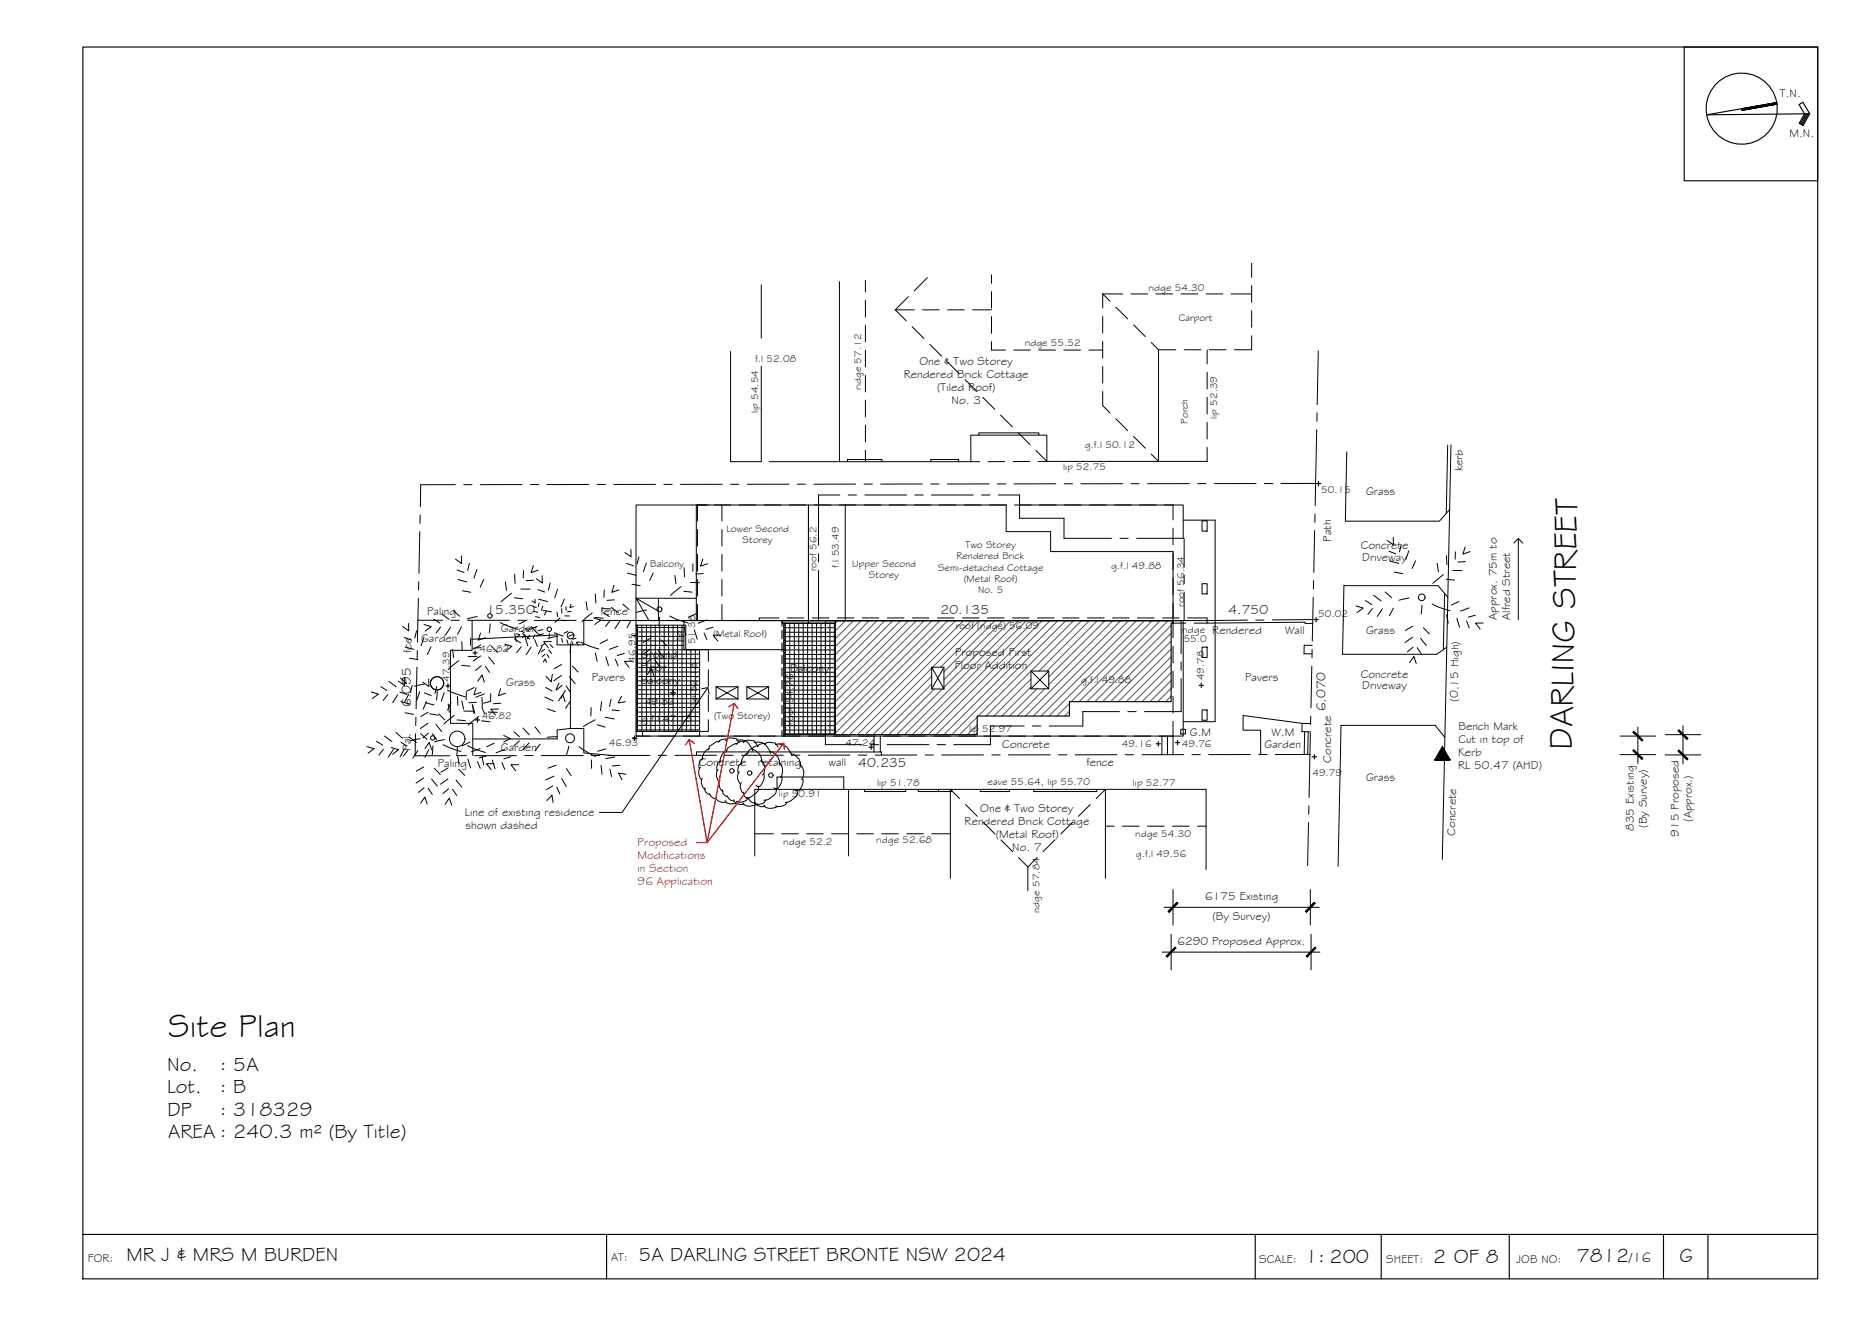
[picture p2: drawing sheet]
<svg xmlns="http://www.w3.org/2000/svg" width="420mm" height="297mm" viewBox="0 0 420 297" stroke-linecap="round" stroke-linejoin="round" font-family="sans-serif">
<!-- layer: HATCH -->
<g fill="none" stroke="#545454" stroke-width=".22">
<path d="M188.3 139.6l-.5 .5M190.1 139.6l-2.3 2.3M191.9 139.6l-4.1 4M193.6 139.6l-5.8 5.8M195.4 139.6l-7.6 7.6M197.2 139.6l-9.4 9.3M198.9 139.6l-11.1 11.1M200.7 139.6l-12.9 12.9M202.5 139.6l-14.7 14.6M204.2 139.6l-16.4 16.4M206 139.6l-18.2 18.2M207.8 139.6l-20 19.9"/>
<path d="M209.5 139.6l-21.7 21.7M211.3 139.6l-23.5 23.5M213.1 139.6l-25.3 25.2M214.8 139.6l-25.6 25.6M216.6 139.6l-25.6 25.6M218.4 139.6l-25.7 25.6M220.1 139.6l-10.4 10.4M221.9 139.6l-10.5 10.4M223.7 139.6l-11.5 11.4M225.4 139.6l-13.2 13.2M227.2 139.6l-15 15M229 139.6l-25.7 25.6"/>
<path d="M230.7 139.6l-25.6 25.6M232.5 139.6l-25.6 25.6M234.3 139.6l-25.7 25.6M236.1 139.6l-25.7 25.6M237.8 139.6l-25.6 25.6M239.6 139.6l-25.6 25.6M241.3 139.6l-21.4 21.4M243.1 139.6l-21.4 21.4M244.9 139.6l-11.3 11.3M246.7 139.6l-11.4 11.3M248.4 139.6l-12.6 12.6M250.2 139.6l-14.4 14.4"/>
<path d="M252 139.6l-21.5 21.4M253.7 139.6l-21.4 21.4M255.5 139.6l-21.5 21.4M257.3 139.6l-21.5 21.4M259 139.6l-18.2 18.2M260.8 139.6l-18.2 18.2M262.6 139.6l-18.2 18.2M209.5 150.3l-15 14.9M209.5 152l-13.2 13.2M209.5 153.8l-11.5 11.4M210.1 154.9l-10.3 10.3M211.8 154.9l-10.2 10.3"/>
<path d="M231.8 152.7l-8.4 8.3M231.8 154.4l-6.6 6.6M233.1 154.9l-6.1 6.1M234.9 154.9l-6.1 6.1M240.4 158.2l-2.8 2.8M240.4 159.9l-1 1.1M263.3 140.6l-17.2 17.2M263.3 142.4l-15.4 15.4M263.3 144.2l-13.6 13.6M263.3 145.9l-11.9 11.9M263.3 147.7l-10.1 10.1M263.3 149.5l-8.3 8.3"/>
<path d="M263.3 151.2l-6.6 6.6M263.3 153l-4.8 4.8M263.3 154.8l-3 3M263.3 156.5l-1.2 1.3M219.7 161.2l-4 4M219.7 163l-2.2 2.2M219.7 164.8l-.4 .4"/>
</g>
<!-- layer: TILES -->
<g fill="none" stroke="#000" stroke-width=".22">
<path d="M143.2 141.1h10.5M143.2 142.1h10.5M143.2 143.1h10.5M143.2 144.1h10.5M143.2 145.1h10.5M143.2 146.1h14.1M143.2 147.1h14.1M143.2 148.1h14.1M143.2 149.1h14.1M143.2 150.1h14.1M143.2 151.1h14.1M143.2 152.1h14.1"/>
<path d="M143.2 153.1h14.1M143.2 154.1h14.1M143.2 155.1h14.1M143.2 156.1h14.1M143.2 157.1h14.1M143.2 158.1h14.1M143.2 159.1h14.1M143.3 140.6v23.9M144.3 140.6v23.9M145.3 140.6v23.9M146.3 140.6v23.9M147.3 140.6v23.9"/>
<path d="M148.3 140.6v23.9M149.3 140.6v23.9M150.3 140.6v23.9M151.3 140.6v23.9M152.3 140.6v23.9M153.3 140.6v23.9M154.3 146.1v18.4M155.3 146.1v18.4M156.3 146.1v18.4M176.2 146.1h11.6M176.2 152.2h11.6M176.2 157.2h11.6"/>
<path d="M176.2 140.2h11.6M176.2 141.2h11.6M176.2 142.2h11.6M176.2 143.2h11.6M176.2 144.2h11.6M176.2 145.2h11.6M176.2 147.2h11.6M176.2 148.2h11.6M176.2 149.2h11.6M176.2 150.1h11.6M176.2 151.2h11.6M176.2 153.2h11.6"/>
<path d="M176.2 154.1h11.6M176.2 155.2h11.6M176.2 156.2h11.6M176.2 158.2h11.6M176.2 159.2h11.6M176.6 140.1v24.9M177.6 140.1v24.9M178.6 140.1v24.9M179.6 140.1v24.9M180.6 140.1v24.9M181.6 140.1v24.9M182.6 140.1v24.9"/>
<path d="M183.6 140.1v24.9M184.6 140.1v24.9M185.6 140.1v24.9M186.6 140.1v24.9M187.6 140.1v24.9M143.2 160.1h14.1M143.2 161.1h14.1M143.2 162.1h14.1M143.2 163.1h14.1M143.2 164.1h14.1M176.2 161.2h11.6M176.2 160.2h11.6"/>
<path d="M176.2 162.2h11.6M176.2 163.2h11.6M176.2 164.2h11.6"/>
</g>
<!-- layer: BORDER -->
<g fill="none" stroke="#000" stroke-width=".25">
<path d="M18.6 10.6h390v277h-390zM378.6 10.6h30v30.1h-30zM399.4 23.1l-15.7 2.7 23.1-.2-1.5-2.6-.9 .5 1.3 2.1-1.2 2.1 .8 .5 1.5-2.6M399.5 23.4l-7.9 1.4M406 25.6l-1.3 2.2M406.3 25.6l-1.4 2.4M406.5 25.6l-1.4 2.5M18.6 277.6h390M136.4 277.6v10M282.2 277.6v10M310.5 277.6v10M339.3 277.6v10"/>
<path d="M374 277.6v10M383.9 277.6v10"/>
<circle cx="391.5" cy="24.4" r="8"/>
</g>
<g fill="#000" stroke="#000" stroke-width=".22">
<path d="M391.5 24.4l7.9-1.3zM391.5 24.5l7.9-1.4 .1 .3z"/>
<path d="M391.5 24.5l.1 .3 7.9-1.4zM391.6 24.8l7.9-1.4z"/>
</g>
<!-- layer: ROOFPLAN NEW -->
<g fill="none" stroke="#000" stroke-width=".22">
<path d="M192.7 139.6h-7.1v11.1M194.6 139.6h1.9M198.3 139.6h9.4M209.6 139.6h1.9M213.3 139.6h9.4M224.6 139.6h1.9M228.4 139.6h9.3M239.6 139.6h1.9M243.3 139.6h9.4M254.6 139.6h1.9M258.3 139.6h7.2v7.4M185.6 156.3v11.1h8.2"/>
<path d="M185.6 152.6v1.8M265.5 148.9v1.8M265.5 152.6v7.4h-8.2M195.7 167.4h1.9M199.4 167.4h9.4M210.7 167.4h1.8M230.2 163.3h-7.5v4.1h-8.3M232.1 163.3h1.9M251.7 160h-8.3v3.3h-7.5M253.5 160h1.9"/>
</g>
<!-- layer: NEWWORK -->
<g fill="none" stroke="#000" stroke-width=".25">
<path d="M175.8 139.6h87.9v.5h-.4v17.7h-22.9v3.2h-20.7v4.2h-31.9v-25.1h-12zM181.7 139.6v.5M187.8 139.6v.5M143 140.6v23.9M143.2 140.6v23.9M175.8 141.7v1.9M175.8 144.6v1.8M175.8 147.4v1.9M175.8 150.2v1.9M175.8 153v1.9M175.8 155.8v1.9M175.8 158.6v1.9"/>
<path d="M176.2 140.1v25.4M263.7 140.1v-.5h-87.9v1.2M175.8 161.5v1.8M175.8 164.2v1.3M176.2 165.2h11.6M176.2 165h11.6"/>
</g>
<!-- layer: EXISTING -->
<g fill="none" stroke="#000" stroke-width=".22">
<path d="M281.4 59.2v3.2M164.2 79v24.8h6.9v-21.4M171.1 64.1v11.9M188.7 63.3v40.5h29.6l-.1-6h17.1v6h36.1v-3.2M194.5 63v2.6M194.5 67.5v3.8M194.5 73.1v3.8M194.5 78.8v3.7M201.3 69.7l2.4 2.4M201.3 69.7h4.2M204.2 66.7l-2.9 3M205 73.5l2.7 2.6"/>
<path d="M207.4 69.7h3.7M208.5 62.4l-3 3M209 77.4l2.7 2.7M213 69.7h3.8M218.6 69.7h4.3M222.9 61.8v1.9M222.9 65.6v3.7M222.9 71.2v3.7M222.9 76.8v1.9h3.1M227.9 78.7h3.7M233.5 78.7h3.8M239.1 78.7h3.8"/>
<path d="M244.8 78.7h3.1M247.9 66.1v3.2M247.9 71.2v3.7M247.9 76.8v3.7M247.9 66.1h4.5M247.9 66.1l1.6 1.6M250.9 69.1l2.6 2.6M254.2 66.1h3.8M254.8 73l2.7 2.7M258.8 77l1.6 1.6M259.9 66.1h3.7M260.4 78.6v25.2l-1.6-1.7"/>
<path d="M260.4 78.6h3.9M265.5 66.1h3.7M266.2 78.6h3.8M271.1 66.1h3.8M271.4 78.7v3.1M271.9 78.6h3.7M276.7 66.1h4.5M281.4 75.5v3.1h-3.9M281.4 64.2v3.8M281.4 69.9v3.7M194.5 84.4v3.7M194.5 90v3.8"/>
<path d="M194.5 95.6v3.8M213 81.4l2.7 2.7M217 85.4l2.6 2.6M220 97.8v-.5h13.5v.5M220.9 89.4l2.7 2.6M224.9 93.3l2.7 2.7M228.9 97.3l2.6 2.7M247.9 88v3.2l1.6 1.7M247.9 82.4v3.8M250.9 94.2l2.6 2.6M254.8 98.1l2.7 2.7M271.4 83.7v3.8"/>
<path d="M271.4 89.3v3.8M271.4 95v3.7M156.8 119.1v3.7M158.7 113.6h-1.9v3.6M159.2 113.6h-16.2v25.9M160.6 113.6h3.7M162.3 113.6v3.6M162.3 119.1v3.7M166.2 113.6h3.7M171.8 113.6h3.7M172.9 103.8h15.8M177.4 113.6h3.8"/>
<path d="M183.1 113.6h3.7M188.7 113.6h37.5v5.9h10v4.5h27.5v15.5M190.5 103.8v-.5h7.8v.5M194.5 101.3v2.5M209.2 103.8v-.5h6.3v.5M218.3 103.8h1.9M225.9 103.8h-3.8M228.1 113.6h3.7M231.5 103.8h-3.8M232.9 101.3l2.4 2.5h-1.9M233.7 113.6h3.7M239.3 113.6h3.7"/>
<path d="M244.9 113.6h3.8M250.6 113.6h3.7M256.2 113.6h3.7M261.8 113.6h1.9v3.3M263.7 118.8v3.7M270.2 117.1h1.2v2.3h-1.2zM302.8 101.6l-.4 15.6h21.2l2.3-2.6M325.4 100.1l-.3 15.3M326.2 100.1l-2 93.1M106.1 139.5v6.7h-4.9l.1 16.5h5v7.2M131.2 139.5v5.5h-6v-2.2l-19.1 .9M143 134.5h13.5"/>
<path d="M148 137.4l-5-2.9 2.9 5M148 134.5v5M153.8 139.5h-10.8v1.1h11.2v5.5h5v2.6M156.8 124.7v3.7M156.8 130.3v3.7M156.8 135.9v3.6M162.3 124.7v3.7M162.3 130.3v3.7M162.3 135.9v3.6M175.1 139h-4.4v.5M177 139h3.7M181.7 139.5v-25.9h8.3v25.9"/>
<path d="M182.6 139h3.7M188.2 139h3.8M193.9 139h3.7M199.5 139h3.7M205.1 139h3.7M210.7 139h3.8M216.4 139h3.7M222 139h3.7M227.6 139h3.7M233.2 139h3.8M238.9 139h3.7M244.5 139h3.7"/>
<path d="M250.1 139h3.7M255.7 139h3.8M261.4 139h3.7M267 139h4.4v1.1h-2.9M270.2 131.2h1.2v2.4h-1.2zM324.7 133.4l-.2 12.7M325.5 134.3l-2.2-2.6h-21.2l-.3 15.4h21.2l2.2-1.5M128.2 145v18.8M159.2 150.6v3.7M159.2 156.2v3.8M263.7 145.3v3.8M263.7 150.9v3.8"/>
<path d="M263.7 156.6v3.7M266.6 140.1h-2.9v3.3M270.2 145.5h1.2v2.3h-1.2zM270.2 159.6h1.2v2.4h-1.2zM271.4 140.1l22-.2v.3h1.7M295 145.1h-1.8l-.1 1.9h1.9M106.3 166.2h19v-2.1l2.9-.3h3v5.5l6.5 .6M143 165.5h14.4M143 164.5h14.3M144.4 164.5v1M147.4 164.5h-4.4v1h3.2M159.2 161.8v2.7h-4.3"/>
<path d="M159.3 165.5h3.7M164.9 165.5h3.8M170.5 165.5h3.8M174.7 177.5v-2.8h15v2.8M176.2 165.5h43.5M190.8 177.5v15M194.4 177.5v.5h9.2v-.5M196.5 165.5v3.6M197.9 165.5v3.6M198.1 169.8v-.7h-41.5v.8M206.4 177.5h-36.7v15M206.4 177.5v.5h7.6v-.5"/>
<path d="M206.4 177.5h7.6M211 177.5v.5M214 177.5h57.1v18M215.7 179.6l-2.1-2.1v20M221.2 165.5h3.7M226.8 165.5h3.7M226.9 177.5v.5h-6.5M232.4 177.5v.5h14.1v-.5M232.4 165.5h3.8M238 165.5h3.8M243.7 165.5h3.7M246.4 179.6l2.1-2.1v20"/>
<path d="M249.3 165.5h3.7M254.9 165.5h3.8M261.2 165.5v4.2M262.5 165.5v4.2M263.7 162.2v3.3h-3.2M263.7 165.5v4.2M265.4 164h1.1v1.1h-1.1zM292.7 162.7l-13.3-1.8v3.3h4v5.5M292.7 162.7v1.8l1.9 .1M292.7 162.7h1.9M293.3 164.5l-.1 5.1M294.1 164.5l-.1 5.2"/>
<path d="M324.8 165.8l-2.2-2.7h-21.1l-.7 31.7M169.7 187.5h4.1M175.7 187.5h3.8M181.3 187.5h3.8M187 187.5h3.7M192.6 187.5h3.7M198.2 187.5h3.8M203.8 187.5h3.8M209.5 187.5h4.1M217.1 180.9l2.6 2.7M221 184.9l2.7 2.6M225 188.9l2.7 2.6"/>
<path d="M229 192.8l2.1 2.1v5.4M233.2 192.8l-2.1 2.1M237.1 188.9l-2.6 2.6M241.1 184.9l-2.6 2.6M245.1 180.9l-2.6 2.7M248.5 185.8h2M252.3 185.8h3.8M257.9 185.8h3.8M263.6 185.8h3.7M269.2 185.8h1.9"/>
</g>
<!-- layer: INSULCLAD -->
<path d="M176.2 140.1v25.1" fill="none" stroke="#000" stroke-width=".22"/>
<!-- layer: ROOFPLAN EXIST. -->
<g fill="none" stroke="#000" stroke-width=".22">
<path d="M188.8 111.3h-4.8v11.3M190.7 111.3h1.8M194.4 111.3h9.4M205.7 111.3h1.8M209.4 111.3h9.4M220.7 111.3h1.8M224.4 111.3h4.8v5.2h10v4.5h10.7M229.2 113.6h36.8v7.4M266 117h7.2v45.3h-7.2M156.5 139.5v-25.9h25.2v25.9M176.2 139.5h-22.4l-.1 6.6h22.5M184 124.5v1.9"/>
<path d="M184 128.2v11.3M251.8 121h1.8M255.5 121h10.7v6.5M266 139.5v26h-46.3M266.2 129.3v1.9M266.2 133.1v6.4M157.3 146.1v19.4h18.9"/>
</g>
<!-- layer: BOUNDARY -->
<g fill="none" stroke="#000" stroke-width=".22">
<path d="M296.4 78.9l-.3 12.1M296 96.6l-.3 12.1M296.1 92.9l-.1 1.8M94.4 119.5l-.2 9.4M94.5 115.8l-.1 1.9M102.4 109h-7.8l-.1 4.9M104.2 109h1.9M117.4 109h-9.4M119.2 109h1.9M132.4 108.9l-9.4 .1M134.2 108.9h1.9M147.4 108.9h-9.4"/>
<path d="M149.2 108.9h1.9M162.4 108.9h-9.4M164.2 108.9h1.9M177.4 108.9h-9.4M179.2 108.9h1.9M192.4 108.9h-9.4M194.2 108.9h1.9M207.4 108.8l-9.4 .1M209.2 108.8h1.9M222.4 108.8h-9.4M224.2 108.8h1.9M237.4 108.8h-9.4"/>
<path d="M239.2 108.8h1.9M252.4 108.8h-9.4M254.2 108.8h1.9M267.4 108.7l-9.4 .1M269.2 108.7h1.9M282.4 108.7h-9.4M284.2 108.7h1.9M295.5 119.3l-.2 9.4M295.6 115.6v1.8M295.7 108.7v5M295.7 108.7h-7.7M93.9 139.5h5.6"/>
<path d="M94.1 134.5l-.3 9.9M94.1 130.8v1.9M101.4 139.5h1.9M105.1 139.5h9.4M116.4 139.5h1.9M120.1 139.5h9.4M131.4 139.5h1.9M135.1 139.5h9.4M146.4 139.5h1.9M150.1 139.5h9.4M161.4 139.5h1.9M165.1 139.5h15.6"/>
<path d="M182.6 139.5h1.9M186.3 139.5h9.4M197.6 139.5h1.9M201.3 139.5h9.4M212.6 139.5h1.9M216.4 139.5h9.3M227.6 139.5h1.9M231.3 139.5h9.4M242.6 139.5h1.9M246.3 139.5h9.4M257.6 139.5h1.9M280.4 139.4l-19 .1"/>
<path d="M284.2 139.4h-1.9M295.1 139.3l-9 .1M295.2 134.3l-.2 9.9M295.3 130.6v1.8M93.7 150l-.2 9.4M93.8 146.3v1.8M294.9 149.8l-.2 9.4M295 146l-.1 1.9M93.4 165l-.1 4.9h7.8M93.5 161.3v1.8M103 169.9h1.8M106.7 169.9h9.4"/>
<path d="M118 169.9h1.8M121.7 169.9h9.4M133 169.9h1.8M136.7 169.9h9.4M148 169.9h1.8M161.1 169.8l-9.4 .1M163 169.8h1.8M176.1 169.8h-9.4M178 169.8h1.8M191.1 169.8h-9.4M193 169.8h1.8M206.1 169.8h-9.4"/>
<path d="M208 169.8h1.8M221.1 169.7l-9.4 .1M223 169.7h1.8M236.1 169.7h-9.4M238 169.7h1.8M251.1 169.7h-9.4M252.9 169.7h1.9M266.1 169.7h-9.4M268 169.7h1.8M281.1 169.7h-9.4M283 169.7h1.8M294.5 169.6l-7.8 .1"/>
<path d="M294.6 164.8l-.3 14.5M294.7 161l-.1 1.9M294.2 185l-.3 9.6M294.2 181.2v1.9"/>
</g>
<!-- layer: SERVICES -->
<g fill="none" stroke="#000" stroke-width=".22">
<path d="M161 154.4l2.4 1.4-2.4 1.4M161 154.4v2.8M161 154.4h4.9M161 157.2h4.9M165.9 154.4l-2.5 1.4 2.5 1.4M165.9 154.4v2.8M167.9 154.4l2.5 1.4-2.5 1.4M167.9 154.4h4.9M167.9 157.2h4.9M167.9 154.4v2.8M172.8 154.4l-2.4 1.4 2.4 1.4M172.8 154.4v2.8"/>
<path d="M209.5 150l2.7 4.9v-4.9h-2.7v4.9h2.7M212.2 150l-2.7 4.9M231.8 150.9h4v4h-4zM231.8 150.9l4 4M235.8 150.9l-4 4"/>
</g>
<!-- layer: VEGSPREAD -->
<g fill="none" stroke="#000" stroke-width=".22">
<path d="M97.5 139.2l1.4 .9M99.3 138l1.7 1.3M101.9 137.3l1.4 1.3M102.8 128.2l1.5 .5M102.9 130.3l2 .5M103.7 125l.1 1.7-1.4-1M104 132.8l1.8 .4M105.5 126.7l-.4 1.6M107.2 128.1l-.7 1.9M107.3 138.7l-2.3 .5M108.7 130.3l-.7 1.7M112.4 140l4.1 1.5"/>
<path d="M113.6 130.8l.3 1.9M115 133.4l-2.4 2M115.6 134.4l1.9 .2M115.7 129.1l.1 2.1M117.1 132.5h2.1M117.7 128.3l-.1 1.6M118.5 139.4l-1.7 .9M119.8 136.3l.8 .3M119.9 127.2l-.5 1.6 1.6-.6M119.9 137.4l1 .3M119.9 130.5l-1.6 .1M120.3 134.8v.8l-.7-.5"/>
<path d="M120.4 138.7l.9 .1M120.9 132.6l1.6 .5M121.1 134.7l2 .6M121.2 135.6l-.2 .8M121.9 129.4v1.7l-1.3-1M122 136.3l-.3 1M122.1 137.3l1.9 .3M122.8 137.4l-.4 .9M123.7 131.1l-.4 1.6M125.2 137.7l.2 .9M125.4 132.5l-.7 1.9M125.9 139l-1.2 .9"/>
<path d="M126.2 139.5l1 .1M126.3 136.8v1.1M126.9 134.7l-.8 1.8M127 138.5h1M127.3 136.4l-.1 .8M128.4 135.9l-.3 .7 .8-.2M128.4 137.5l-.8 .1M131.7 135.3l.3 1.9M133.1 137.8l-2.3 2M133.4 139l1.7 .4-1.4 1M133.8 138.8l1.8 .2M133.8 133.6l.1 2"/>
<path d="M135.3 136.9h2M135.6 137.7l1.4 .9M135.8 132.7v1.6M137.1 139.5l-1 1.4M137.4 136.6l1.7 1.2M138 131.6l-.5 1.6 1.6-.6M138.1 134.9l-1.7 .1M139.4 139.6l-1.2 1.7M140 135.8l1.4 1.3M140.9 126.7l1.5 .5M141 128.9l2 .5M141.8 123.5l.1 1.7-1.4-1"/>
<path d="M141.8 139.5l-.8 1.7M142.1 131.4l1.8 .3M143.6 125.2l-.4 1.6M145.3 126.6l-.7 1.9M145.4 137.2l-2.3 .5M146.8 128.8l-.7 1.7M148.3 138.8l-.2 2M150.5 138.5l1.5 .7 2.6 .9M151.7 129.4l.3 1.9M153.1 131.9l-2.4 2M153.7 133l1.9 .2M153.8 127.6l.1 2.1"/>
<path d="M155.2 131h2.1M155.8 126.8l-.1 1.7M156.6 138l-1.7 .8M158 125.7l-.5 1.6 1.6-.5M158.1 129l-1.7 .1M158.9 139.4l-2 .7M304.8 136.2l1.6 .5-1.3 1M307 135l1.4 .9M308.5 136.8l-1 1.3M308.8 133.9l1.6 1.2M310.8 136.9l-1.2 1.7M311.4 133.1l1.4 1.3"/>
<path d="M312.2 124l1.6 .5M312.4 126.1l2 .6M313.2 120.8l.1 1.7-1.4-1M313.2 136.8l-.9 1.6M313.4 128.6l1.9 .4M315 122.5l-.4 1.6M316.7 123.9l-.7 1.9M316.8 134.5l-2.3 .5M318.2 126.1l-.8 1.7M319.6 136.1l-.1 2M321.9 135.8l1.5 .7 2.6 .8M323.1 126.7l.2 1.9"/>
<path d="M324.5 129.2l-2.4 2M325.1 130.2l1.9 .2M325.2 124.9l.1 2.1M325.2 138.3l.4 1.8M326.6 128.3h2M327.2 124.1l-.1 1.6M327.5 139.1l.6 1.9M328 135.2l-1.8 .9M329.4 123l-.5 1.6 1.6-.6M329.4 126.3l-1.6 .1M329.7 139.6l.6 1.6M330.2 136.7l-1.9 .7"/>
<path d="M331.7 138.3l-1.6 .5M83.5 155.6l1.6 .5-1.4 1M85.6 154.4l1.4 .9M87.2 156.2l-1 1.3M87.4 153.2l1.7 1.2M89.4 156.2l-1.1 1.8M89.9 155.6l1.6 .6M90 152.5l1.4 1.2M90.1 157.8l2 .5M90.9 152.5v1.6l-1.4-.9M90.9 143.3l1.5 .6M91.1 145.5l2 .5"/>
<path d="M91.8 140.2l.1 1.7-1.4-1M91.9 156.1l-.9 1.7M92.1 148l1.8 .3M92.7 154.1l-.4 1.6M93.6 141.9l-.4 1.6M94.4 155.5l-.7 2M95.3 140.4l1.7 .5-1.4 1M95.3 143.2l-.6 2M95.4 153.8l-2.2 .5M95.4 155.8l1.6 .6M95.6 158l2 .5M95.9 157.7l-.8 1.8"/>
<path d="M96.4 152.7v1.7l-1.4-1M96.9 145.5l-.8 1.7M98.2 154.4l-.4 1.5M98.3 155.4l-.2 2M99 141l-1 1.3M99.9 155.7l-.7 2M100.6 155.2l4 1.5M100.8 158.3l.2 1.9M101.3 141.1l-1.2 1.7M101.4 158l-.8 1.7M101.7 146l.3 1.9M102.8 156.6l.1 2"/>
<path d="M103.1 148.6l-2.4 1.9M103.7 149.6l1.9 .2M103.7 140.9l-.8 1.7M103.8 144.3l.1 2.1M103.8 157.6l.4 1.9M104.3 159.9h2M104.8 155.7v1.7M105.2 147.6l2.1 .1M105.8 143.4v1.7M106.2 158.4l.6 2M106.2 158.5l.3 1.9M106.6 154.6l-1.7 .8"/>
<path d="M107 154.6l-.5 1.6 1.6-.5M107.1 157.9l-1.7 .1M107.4 153.2l1-1.4 .5 1.6M108 142.3l-.5 1.6 1.6-.5M108.1 145.6l-1.7 .1M108.1 147.5l-1.7 1.1M108.1 145l-1.6 .9M108.2 149.7l-1.3 1M108.3 159l.6 1.5M108.3 156.8l.1 2M108.9 156l-1.9 .8M109.1 149.8l.9 1.4"/>
<path d="M109.9 147.7l1.3 1.6M110.2 140.3l-.2 2M110.3 157.7l-1.6 .4M110.3 155.9v1.7M110.5 145.3l1.3 1.4M112 159.4l-1.7 .1 1.1 1.3M112.6 154.8l-.6 1.7 1.6-.6M112.6 158.1l-1.7 .1M113.5 144.9l1.6 .4-1.4 1M115.6 143.7l1.4 .8M115.7 142.4l.4 1.9M116.1 142.5l.8 .2-.7 .5"/>
<path d="M117.2 141.9l.7 .4M117.2 145.4l-1 1.3M117.5 142.5l1.6 1.2M117.9 142.8l-.5 .6M118 143.2l.6 2M118.1 141.3l.8 .6M119 142.8l-.5 .9M119.4 140.9l.7 .7M119.4 145.5l-1.1 1.7M120.1 141.7l1.4 1.3M120.2 143.8l.6 1.5M120.3 142.7l-.5 .9"/>
<path d="M120.8 140.9l-2 .7M121.9 145.4l-.9 1.7M122.1 141.6l-1.2 .3M122.1 148.9l.5-.7 .3 .8M122.2 142.5l-1.6 .5M122.4 146l-.8 .6M122.5 144.8l-.9 .4M122.5 156.7l1.8 .9M122.5 147.1l-.6 .6M122.7 154.6l1.4 .8M123 147.2l.4 .7M123 159.4l1.8 .6"/>
<path d="M123.3 146.1l.7 .8M123.5 142.4l-.1 1M123.7 144.9l.6 .7M123.9 144.3h-1.7l1.1 1.3M124.2 151.6l-.3 1.7-1.2-1.2M124.6 142.3l2 .7M125.4 143.1l-2.2 .5M125.5 157.6l1-1.4 .5 1.6M125.7 153.6l-.7 1.5M126.2 151.9l-1.7 1.2M126.2 149.4l-1.6 1M126.3 143.5l.2 .9"/>
<path d="M126.4 154.1l-1.3 1.1M127.1 155.2l-1 1.8M127.3 154.2l.9 1.4M127.4 143.9l.3 1M127.6 142l-.8 .4M128 152.1l1.3 1.6M128.2 157.7l-1.1 1.6M128.3 144.7l-.1 2M128.5 144.2l.3 .7M128.7 149.7l1.3 1.4M128.8 142.7l-1 .4M129.5 143.5l-.8 .3"/>
<path d="M130.4 144.4h-.9l.5 .7M130.6 144.4l4 1.6M132.9 159.1l-.1 1.9M133.8 146.9l.4 1.8M135.2 157.8l-.2 2M136.2 147.7l.6 1.9M136.6 143.8l-1.7 .9M137.4 157.3l-.4 1.6M137.5 159.6l1.7 .2M138.3 148.2l.6 1.5M138.9 145.3l-1.9 .7M139.7 156.6l-.8 1.5 1.7-.3"/>
<path d="M140.3 146.9l-1.5 .5M142.1 148.7h-1.7l1 1.3M145.5 151.7l1-1.4 .5 1.6M146.2 146l-1.7 1.2M146.2 143.5l-1.6 1M146.3 148.2l-1.3 1.1M147.2 148.4l.9 1.3M148 146.3l1.3 1.6M148.6 143.9l1.3 1.3M153.8 141l.4 1.8M156.1 141.8l.6 1.9M158.3 142.3l.6 1.6"/>
<path d="M160.3 141l-1.6 .5M162 142.8h-1.7l1.1 1.4M316.9 149l.9-1.4 .6 1.6M317.5 143.3l-1.6 1.2M317.6 140.8l-1.7 1M317.7 145.5l-1.3 1.1M318.6 145.6l.9 1.4M319.3 143.5l1.3 1.7M320 141.2l1.3 1.3M333.4 140.1h-1.7l1 1.3M82.5 167.9l1.6 .5-1.4 .9M84.6 166.7l1.4 .8"/>
<path d="M86.2 168.5l-1 1.3M86.5 165.5l1.6 1.2M88 168.1l1.6 .5-1.3 1M88.4 168.5l-1.1 1.8M89.1 164.7l1.4 1.3M90.1 166.9l1.4 .9M90.9 168.4l-.9 1.7M91.1 160.3l1.9 .3M91.7 168.7l-1 1.3M92 165.7l1.6 1.3M93.9 168.8l-1.1 1.7M94.4 166.1l-2.2 .5"/>
<path d="M94.6 165l1.4 1.2M95.2 174.9l-1.7 1.2M95.3 172.5l-1.7 .9M95.3 177.1l-1.2 1.1M95.5 168.3l1-1.3 .5 1.5M96.2 162.6l-1.7 1.2M96.2 160.2l-1.6 .9M96.3 177.3l.9 1.3M96.3 164.9l-1.3 1M96.4 168.6l-.9 1.7M96.6 160.5l1.9 .3M97 175.2l1.3 1.6"/>
<path d="M97.2 165l1 1.4M97.3 167.7l-.1 2M97.6 172.8l1.4 1.4M98 162.9l1.3 1.6M98.6 160.5l1.4 1.4M99.6 167.4l4 1.6M99.9 166.3l-2.2 .5M100.7 175.1l-1.7 1.2M100.7 172.7l-1.6 .9M100.8 177.4l-1.2 1M101.8 177.5l.9 1.4M102.1 160.8l-2.3 2"/>
<path d="M102.5 175.4l1.3 1.6M102.8 161.9l1.9 .2M102.8 168l-.1 1.9M102.9 169.9l.3 1.9M103.2 173l1.3 1.4M105.1 167.7l1.5 .7 2.5 .8M105.2 170.7l.6 2M105.6 166.9l-1.7 .8M107.3 171.3l.7 1.5M107.6 161.1l-2.3 1.9M107.9 168.3l-1.9 .8M108.3 162.1l1.9 .2"/>
<path d="M108.3 170.1l.4 1.9M109.3 170l-1.6 .4M109.8 160.1l2 .1M110.7 170.9l.6 2M111.1 171.7h-1.7l1 1.4M111.1 167.1l-1.7 .8M112.8 171.5l.7 1.5M113.2 165.4l1.5 .7-1.5 .8M113.4 168.5l-1.9 .8M114.8 170.2l-1.6 .4M115.6 164.5l1.2 1.2M116.6 172h-1.7l1 1.3"/>
<path d="M116.8 166.6l-1.2 1.1M117.6 163.7l1.4 1.5M119 167l-1.4 1.5M120.3 163.4l1.1 1.5M121.4 167.3l-1.1 1.5M124.3 176.7l-1.4 .8M124.6 174.5l-1.9 .9M125 172.1l-1.8 .6M125.2 177l.6 1.5M125.3 165.7l-2.3 .1M126.3 175.1l1 1.8M127.3 172.8l1.1 1.6"/>
<path d="M127.9 167.8l-.5 1.9M130.2 167.9l3.7 2.2M132.9 170.9l.1 1.9M133.8 161.9l-2.7 1.5M134.2 163l1.9 .5M135.1 172.1l.2 2M136.1 161.3l2 .4M136.2 168.4l-1.8 .5M137.1 173l.4 1.6M138.2 170.2l-2 .4M139.3 172.1l-1.6 .1M140.7 174.1l-1.6-.3 .7 1.5"/>
<path d="M157.5 172.6a2.21 2.21 0 0 0 .2 2.8M157.9 175a1.87 1.87 0 0 0 .6 2.5M158.1 170.6a1.32 1.32 0 0 0-1 1.6l.2 .7M158.4 177.1a1.25 1.25 0 0 0 1.2 1.5M159.5 168.3a2.59 2.59 0 0 0-1.7 2.6M159.5 178.5l.1 .2a1.76 1.76 0 0 0 1.4 .9M161 179.3v.3a1.67 1.67 0 0 0 2.2 .6M161.5 173.1a2.18 2.18 0 0 0 .2 2.8M161.8 166.7h-.5l-1.7 1.1-.4 .8M161.9 175.5a1.9 1.9 0 0 0 .6 2.5M162.1 171.1a1.4 1.4 0 0 0-1 1.6l.2 .6M162.4 177.6a1.25 1.25 0 0 0 1.2 1.5"/>
<path d="M163.1 166.5l.4-.4 .7-.2 1.4 .2 .6 .9M163.4 166.2a2.05 2.05 0 0 0-1.9 .7M163.5 168.8a2.59 2.59 0 0 0-1.7 2.6M163.5 179l.1 .2a1.64 1.64 0 0 0 1.4 .9M165 179.8v.3a1.61 1.61 0 0 0 2.2 .6M165.6 166.4a2.92 2.92 0 0 1 3.5 2.1l.1 .4M165.8 167.2h-.5l-1.7 1-.4 .9M166.2 173.6a2.15 2.15 0 0 0 .3 2.8M166.6 176a1.85 1.85 0 0 0 .7 2.5M166.8 171.6a1.41 1.41 0 0 0-1 1.6l.3 .6M167.1 167l.4-.4 .7-.2 1.4 .2 .6 .9M167.2 178.1a1.24 1.24 0 0 0 1.2 1.5"/>
<path d="M167.4 166.7a1.93 1.93 0 0 0-1.9 .7M168.1 179.4a1.27 1.27 0 0 1-1.4 1l-1.1-.2M168.2 169.3a2.61 2.61 0 0 0-1.6 2.6M168.2 179.5l.2 .2a1.64 1.64 0 0 0 1.3 .9M169 168.5a3 3 0 0 1 2.3 3M169.6 166.9a2.91 2.91 0 0 1 3.5 2.1l.1 .4M170.5 176.8v1a4 4 0 0 1-2.8 1.6M170.6 167.7a3.1 3.1 0 0 0-2.7 1.9M171 171a2.09 2.09 0 0 1 .4 3.3M171.6 174a2.5 2.5 0 0 1-.8 2.8h-.6l-.2-.2M171.8 167.5l.4-.5 .7-.1 1.4 .2 .6 .9M172.1 179.9a1.9 1.9 0 0 1-2.5 .8"/>
<path d="M172.2 167.2a1.87 1.87 0 0 0-2 .7M173 169a2.99 2.99 0 0 1 2.3 3M174.3 167.4a2.95 2.95 0 0 1 3.6 2.1l.1 .4M174.4 177.3l.1 .4a2.91 2.91 0 0 1-2.6 2.2h-.2M175 171.5a2.11 2.11 0 0 1 .4 3.3M175.6 174.5a2.5 2.5 0 0 1-.8 2.8h-.6l-.2-.2M177.7 169.5a2.96 2.96 0 0 1 2.4 3M179.2 177.8l.1 .4a2.96 2.96 0 0 1-2.6 2.2h-.2M179.8 172a2.11 2.11 0 0 1 .3 3.3M180.4 175a2.48 2.48 0 0 1-.9 2.8h-.6l-.2-.2M94.6 180.6l.9-1.4 .5 1.6M100.1 180.8l.9-1.3 .5 1.6"/>
<path d="M122.9 180l1.2-1.2 .2 1.7M163 180a2.05 2.05 0 0 0 2.8 .5l.4-.2M167 180.5a2.05 2.05 0 0 0 2.8 .5l.4-.2M169.7 180.3l.1 .3a1.64 1.64 0 0 0 2.2 .6M171.7 181a2 2 0 0 0 2.8 .5l.4-.2M176.9 180.4a1.88 1.88 0 0 1-2.6 .8"/>
<circle cx="110.1" cy="138.5" r=".5"/>
<circle cx="148.2" cy="137" r=".56"/>
<circle cx="319.6" cy="134.3" r=".75"/>
<circle cx="98.3" cy="153.7" r="1.49"/>
<circle cx="123.5" cy="141.5" r=".5"/>
<circle cx="128.3" cy="142.9" r=".75"/>
<circle cx="97.3" cy="165.9" r=".5"/>
<circle cx="102.8" cy="166.1" r="1.75"/>
<circle cx="128.1" cy="166" r="1.01"/>
<circle cx="164.5" cy="173.3" r=".5"/>
<circle cx="168.5" cy="173.8" r=".5"/>
<circle cx="173.3" cy="174.3" r=".5"/>
</g>
<!-- layer: 0 -->
<path d="M340.3 122.1l1-1 1 1M341.3 121.1v18.2M157.7 154.9l1.4-.3 .3 1.4M159.1 154.6l-19.3 28.1h-5" fill="none" stroke="#000" stroke-width=".22"/>
<!-- layer: TEXT -->
<path d="M324.2 167.8l1.8 3.1h-3.5zM322.5 170.9h3.5z" fill="#000" stroke="#000" stroke-width=".22"/>
<!-- layer: DIMENSION -->
<path d="M364.2 169.7h8M364.2 165.5h8M368.2 163.5v8.2M374.3 169.7h8M374.3 165.2h8M378.3 163.2v8.6M261.3 214.1h35.4M261.7 204h34.9M263.3 210.1v8M263.7 200v8M294.6 200v8M294.7 210.1v8" fill="none" stroke="#000" stroke-width=".22"/>
<!-- layer: 0 -->
<g fill="#000" stroke="#000" stroke-width=".22">
<path d="M367.3 168.6l-.2 .2 2.2 1.8zM367.1 168.8l2.2 1.8-.2 .2z"/>
<path d="M367.1 164.6l2 2 .2-.2zM367.1 164.6l.2-.2 2 2z"/>
<path d="M377.2 168.9l2.2 1.8-1.9-2.1zM377.2 168.9l2.2 1.8-.2 .2z"/>
<path d="M377.2 164.3l2 2 .2-.2zM377.2 164.3l.3-.2 1.9 2z"/>
<path d="M264.2 213l-1.8 2.2 2-2zM264.2 213l-1.8 2.2-.2-.2z"/>
<path d="M264.6 202.9l-1.8 2.2 2-2zM262.6 204.9l2-2-1.8 2.2z"/>
<path d="M293.5 204.9l.2 .2 1.8-2.2zM295.5 202.9l.2 .2-2 2z"/>
<path d="M295.6 213l-2 2 .2 .2zM295.6 213l.2 .2-2 2z"/>
</g>
<!-- layer: BLD_ADJ -->
<path d="M220.4 177.5v.5" fill="none" stroke="#545454" stroke-width=".25"/>
<!-- layer: HGTS_11 -->
<g fill="none" stroke="#000" stroke-width=".25">
<path d="M295.9 108.7h1M296.4 108.2v1M295.4 139.3h1M295.9 138.8v1M100.2 154.2h1M100.7 153.7v1M106.3 146.8h1M106.8 146.3v1M142.1 142.9h1.1M150.8 155.8h1M151.3 155.3v1M269.5 154.1h1.1"/>
<path d="M270.1 153.6v1M106.9 161.9h1M107.4 161.4v1M142.2 166h1M142.6 165.5v1M195.3 168h1M195.8 167.5v1M259.9 167.3h1M260.4 166.8v1M264.2 167h1M264.7 166.5v1M295 170.2h1"/>
<path d="M295.5 169.7v1"/>
</g>
<!-- layer: TEXT -->
<path d="M163.9 158.9l1.2-.7 .7 1.1M165.1 158.2l-6.1 31.3M154.9 166.3l4.1 23.2M156.1 167.1l-1.2-.8-.8 1.2M174.8 167.3l1.4-.2 .1 1.4M176.2 167.1l-17.2 22.4M156.6 189.5h2.4" fill="none" stroke="#f00" stroke-width=".3"/>
<g font-size="7.5">
<text x="353.4" y="168.6" transform="rotate(-89 353.4 168.6)">DARLING STREET</text>
<text x="37.8" y="233.3">Site Plan</text>
</g>
<g font-size="4.5">
<text x="37.6" y="240.8">No.</text>
<text x="37.6" y="245.8">Lot.</text>
<text x="49.4" y="240.8">: 5A</text>
<text x="49.4" y="245.8">: B</text>
<text x="37.6" y="250.9">DP</text>
<text x="49.4" y="250.9">: 318329</text>
<text x="37.8" y="255.9">AREA : 240.3 m² (By Title)</text>
<text x="28.4" y="283.6">MR J &amp; MRS M BURDEN</text>
<text x="143.5" y="283.6">5A DARLING STREET BRONTE NSW 2024</text>
<text x="293.4" y="283.9">1: 200</text>
<text x="322.2" y="283.9">2 OF 8</text>
<text x="354.4" y="283.8">7812</text>
<text x="377.6" y="283.8">G</text>
</g>
<text font-size="3.2" x="366.2" y="283.8">/16</text>
<g font-size="3">
<text x="109.3" y="138.1">15.350</text>
<text x="211.5" y="138.1">20.135</text>
<text x="276.2" y="138.1">4.750</text>
<text x="92.3" y="159" transform="rotate(-90 92.3 159)">6.095</text>
<text x="298" y="160" transform="rotate(-90 298 160)">6.070</text>
<text x="192.9" y="172.5">40.235</text>
</g>
<g font-size="2.6">
<text x="400.1" y="21.8">T.N.</text>
<text x="402.3" y="30.8">M.N.</text>
<text x="206.7" y="82">One &amp; Two Storey</text>
<text x="203.2" y="84.9">Rendered Brick Cottage</text>
<text x="210.7" y="87.9">(Tiled Roof)</text>
<text x="213.9" y="90.8">No. 3</text>
<text x="328.7" y="106" transform="rotate(-89 328.7 106)">kerb</text>
<text x="307.1" y="111.2">Grass</text>
<text x="299.2" y="121.8" transform="rotate(-90 299.2 121.8)">Path</text>
<text x="305.9" y="123.4">Concrete</text>
<text x="306.2" y="126.1">Driveway</text>
<text x="96" y="138.3">Paling</text>
<text x="112.6" y="142.1">Garden</text>
<text x="135" y="138.3">fence</text>
<text x="272.5" y="142.5">Rendered</text>
<text x="288.9" y="142.5">Wall</text>
<text x="307.1" y="142.6">Grass</text>
<text x="336.5" y="139.4" transform="rotate(-90 336.5 139.4)">Approx. 75m to</text>
<text x="339.5" y="139.4" transform="rotate(-90 339.5 139.4)">Alfred Street</text>
<text x="92.5" y="146.9" transform="rotate(-89 92.5 146.9)">fce</text>
<text x="94.6" y="144.4">Garden</text>
<text x="144" y="147.9">Ground</text>
<text x="214.7" y="147.6">Proposed First</text>
<text x="113.8" y="154.2">Grass</text>
<text x="133" y="153.2">Pavers</text>
<text x="144" y="150.9">Floor</text>
<text x="144" y="153.8">Balcony</text>
<text x="177.7" y="151.1">Balcony</text>
<text x="214.6" y="150.5">Floor Addition</text>
<text x="279.9" y="153.2">Pavers</text>
<text x="305.9" y="152.4">Concrete</text>
<text x="306.2" y="155">Driveway</text>
<text x="327.7" y="157.7" transform="rotate(-89 327.7 157.7)">(0.15 High)</text>
<text x="267.5" y="165.5">G.M</text>
<text x="285.8" y="165.5">W.M</text>
<text x="327.9" y="164.1">Bench Mark</text>
<text x="327.9" y="167.1">Cut in top of</text>
<text x="92.3" y="168.9" transform="rotate(-89 92.3 168.9)">Pal.</text>
<text x="98.4" y="172.5">Paling</text>
<text x="112.6" y="168.8">Garden</text>
<text x="157.1" y="172.3">Concrete</text>
<text x="170.4" y="172.3">retaining</text>
<text x="186.2" y="172.3">wall</text>
<text x="225.3" y="168.1">Concrete</text>
<text x="244.2" y="172.3">fence</text>
<text x="284.3" y="168.3">Garden</text>
<text x="299.2" y="171.5" transform="rotate(-90 299.2 171.5)">Concrete</text>
<text x="327.8" y="170">Kerb</text>
<text x="327.8" y="172.9">RL 50.47 (AHD)</text>
<text x="307.1" y="175.7">Grass</text>
<text x="104.5" y="183.5">Line of existing residence</text>
<text x="216.8" y="185.5">Rendered Brick Cottage</text>
<text x="220.4" y="182.6">One &amp; Two Storey</text>
<text x="380.3" y="184.8" transform="rotate(-90 380.3 184.8)">(Approx.)</text>
<text x="104.6" y="186.5">shown dashed</text>
<text x="223.8" y="188.4">(Metal Roof)</text>
<text x="227.6" y="191.3">No. 7</text>
<text x="327.1" y="187.9" transform="rotate(-89 327.1 187.9)">Concrete</text>
<text x="367.3" y="186.9" transform="rotate(-90 367.3 186.9)">835 Existing</text>
<text x="370.2" y="186.1" transform="rotate(-90 370.2 186.1)">(By Survey)</text>
<text x="377.4" y="188.2" transform="rotate(-90 377.4 188.2)">915 Proposed</text>
<text x="270.9" y="202.3">6175 Existing</text>
<text x="272.6" y="206.8">(By Survey)</text>
<text x="264.7" y="212.4">6290 Proposed Approx.</text>
<text x="19.8" y="283.8">FOR:</text>
<text x="137.4" y="283.6">AT:</text>
<text x="283.1" y="283.9">SCALE:</text>
<text x="311.6" y="283.9">SHEET:</text>
<text x="340.9" y="283.9">JOB NO:</text>
</g>
<g font-size="2.6" fill="#f00">
<text x="143.3" y="190.3">Proposed</text>
<text x="143.3" y="193.2">Modifications</text>
<text x="143.3" y="196.2">in Section</text>
<text x="143.3" y="199.1">96 Application</text>
</g>
<g font-size="2.2">
<text x="258.2" y="65.3">ridge 54.30</text>
<text x="230.4" y="77.7">ridge 55.52</text>
<text x="265" y="72.2">Carport</text>
<text x="169.7" y="81.4">f.l 52.08</text>
<text x="193.6" y="87.6" transform="rotate(-90 193.6 87.6)">ridge 57.12</text>
<text x="170.5" y="92.9" transform="rotate(-90 170.5 92.9)">lip 54.54</text>
<text x="267" y="95.3" transform="rotate(-90 267 95.3)">Porch</text>
<text x="273.6" y="94.2" transform="rotate(-90 273.6 94.2)">lip 52.39</text>
<text x="243.8" y="100.7">g.f.l 50.12</text>
<text x="239" y="105.6">lip 52.75</text>
<text x="297" y="110.8">50.15</text>
<text x="163.3" y="119.6">Lower Second</text>
<text x="166.9" y="122.1">Storey</text>
<text x="215" y="125.8">Rendered Brick</text>
<text x="217" y="123.3">Two Storey</text>
<text x="146.2" y="127.4">Balcony</text>
<text x="183.5" y="128.5" transform="rotate(-90 183.5 128.5)">roof 56.2</text>
<text x="188.6" y="127.6" transform="rotate(-90 188.6 127.6)">f.l 53.49</text>
<text x="191.6" y="127.4">Upper Second</text>
<text x="195.4" y="129.9">Storey</text>
<text x="210.9" y="128.3">Semi-detached Cottage</text>
<text x="216.6" y="130.8">(Metal Roof)</text>
<text x="249.8" y="127.9">g.f.l 49.88</text>
<text x="219.9" y="133.3">No. 5</text>
<text x="266.2" y="136.5" transform="rotate(-90 266.2 136.5)">roof 56.34</text>
<text x="153.4" y="143.9" transform="rotate(-90 153.4 143.9)">lip</text>
<text x="160.3" y="143.3">(Metal Roof)</text>
<text x="214.9" y="141.5">roof (ridge) 56.09</text>
<text x="265.8" y="142.3">ridge</text>
<text x="296.4" y="138.7">50.02</text>
<text x="107.8" y="146.7">46.82</text>
<text x="142.9" y="149" transform="rotate(-90 142.9 149)">46.95</text>
<text x="156.3" y="144.9" transform="rotate(-90 156.3 144.9)">51.38</text>
<text x="266.1" y="144.3">55.0</text>
<text x="101" y="153.3" transform="rotate(-90 101 153.3)">47.39</text>
<text x="243" y="153.6">g.f.l 49.88</text>
<text x="270.6" y="153" transform="rotate(-90 270.6 153)">49.78</text>
<text x="108.3" y="161.7">46.82</text>
<text x="145" y="158.4">49.83</text>
<text x="156.7" y="158.6" transform="rotate(-90 156.7 158.6)">lip 52.18</text>
<text x="160.5" y="161.6">(Two Storey)</text>
<text x="136.8" y="167.8">46.93</text>
<text x="144.3" y="162.4">g.f.l 47.15</text>
<text x="178.3" y="163" transform="rotate(-90 178.3 163)">roof 54.76</text>
<text x="190.1" y="167.7">47.24</text>
<text x="217.9" y="164.5">lip 52.97</text>
<text x="252.2" y="168">49.16</text>
<text x="265.7" y="167.9">49.76</text>
<text x="175.1" y="179.2">lip 50.91</text>
<text x="197.2" y="176.8">lip 51.78</text>
<text x="222" y="176.5">eave 55.64, lip 55.70</text>
<text x="254.7" y="176.8">lip 52.77</text>
<text x="295" y="174.4">49.79</text>
<text x="176.1" y="189.9">ridge 52.2</text>
<text x="197" y="189.7">ridge 52.68</text>
<text x="255.2" y="188.1">ridge 54.30</text>
<text x="255.4" y="192.7">g.f.l 49.56</text>
<text x="233.7" y="205.4" transform="rotate(-90 233.7 205.4)">ridge 57.84</text>
</g>
</svg>
